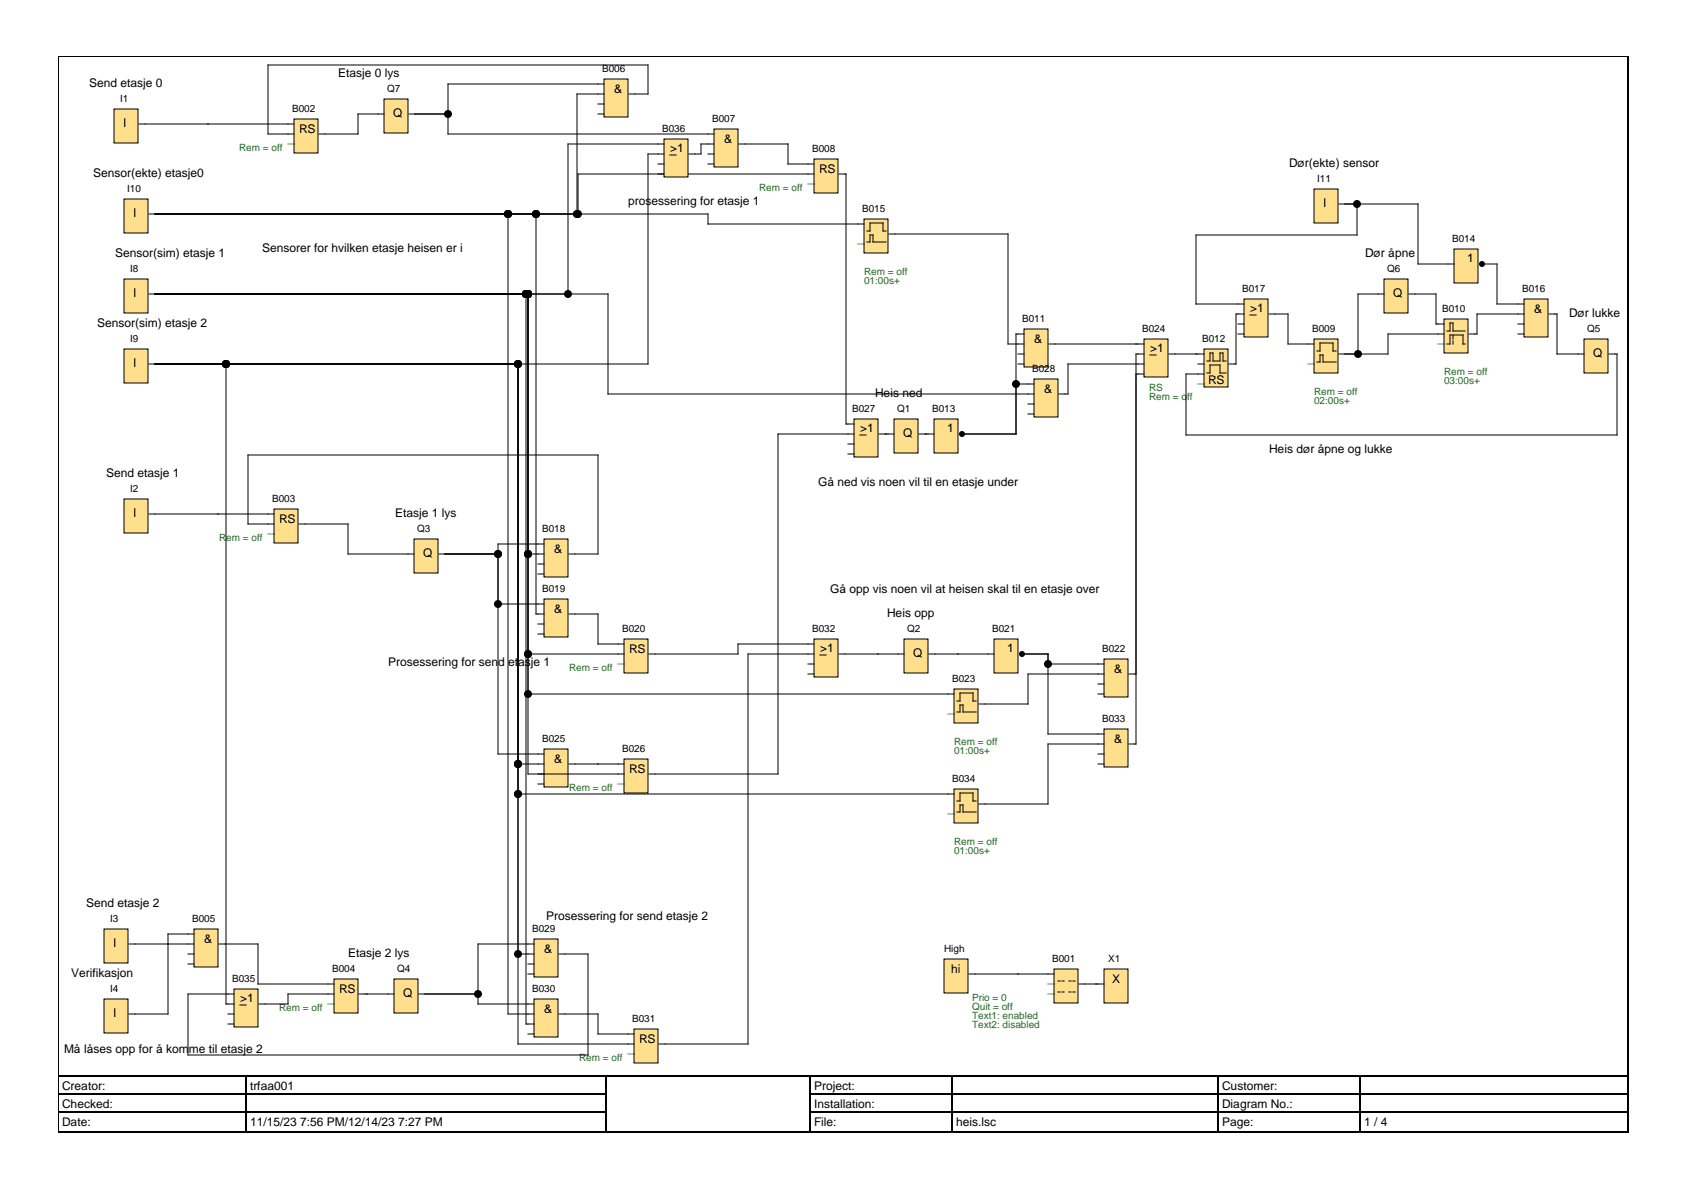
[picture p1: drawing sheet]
<svg xmlns="http://www.w3.org/2000/svg" width="297mm" height="210mm" viewBox="0 0 297 210" stroke-linecap="round" stroke-linejoin="round" font-family="sans-serif">
<g fill="#000">
<path d="M10.2 196h96.9v.3h-96.9zM10.2 192.8h96.9v.3h-96.9zM10.2 189.6h277.1v.4h-277.1zM43.2 189.6h.4v10.2h-.4zM106.7 189.6h.4v10.2h-.4zM142.7 189.6h.4v10.2h-.4zM142.7 196h144.6v.3h-144.6zM142.7 192.8h144.6v.3h-144.6zM167.7 189.6h.4v10.2h-.4zM214.7 189.6h.3v10.2h-.3zM239.7 189.6h.4v10.2h-.4z"/>
<path d="M10.2 9.9v.2h277v-.2h-.2v189.8h.2v-.2h-277v.2h.2v-189.8zM10.2 9.8v190h277.1v-190z"/>
</g>
<path d="M21.9 49.2h4.2v6h-4.2z" fill="#ffde8c"/>
<g fill="#000">
<path d="M26.2 51.8h1.2v.1h-1.2z"/>
<path d="M21.9 49.2h4.2h-.1l.1 6v-.1l-4.2 .1zM21.8 49.1v6.2h4.4v-6.2z"/>
</g>
<path d="M166.5 169.2h4.2v6h-4.2z" fill="#ffde8c"/>
<g fill="#000">
<path d="M170.8 171.7h1.3v.2h-1.3z"/>
<path d="M166.5 169.2h4.2v6h-4.2zM166.4 169.1v6.1h4.4v-6.1z"/>
</g>
<path d="M185.9 170.9h4.2v6h-4.2z" fill="#ffde8c"/>
<path d="M184.8 171.7h1.2v.2h-1.2zM186.5 172.9h.6v.2h-.6zM186.5 174.9h.6v.2h-.6zM187.2 172.9h.6v.2h-.6zM187.2 174.9h.6v.2h-.6zM188.5 172.9h.5v.2h-.5zM188.5 174.9h.5v.2h-.5zM189.2 172.9h.5v.2h-.5zM189.2 174.9h.5v.2h-.5z" fill="#000"/>
<g fill="#393">
<path d="M184.8 173.5h1.2v.2h-1.2z"/>
<path d="M184.8 175.2h1.2v.2h-1.2z"/>
</g>
<g fill="#000">
<path d="M171.9 171.7h7.8v.2h-7.8zM179.5 171.7h.2v.2h-.2zM179.5 171.7h5.4v.2h-5.4zM190.2 173.5h1.3v.2h-1.3z"/>
<path d="M185.9 170.9h4.2v6h-4.2zM185.8 170.8v6.2h4.4v-6.2z"/>
</g>
<path d="M194.7 170.9h4.3v6h-4.3z" fill="#ffde8c"/>
<g fill="#000">
<path d="M191.3 173.5h2.1v.2h-2.1zM193.2 173.5h.2v.2h-.2zM193.2 173.5h.6v.2h-.6zM193.6 173.5h1.2v.2h-1.2z"/>
<path d="M194.7 170.9h4.3v6h-4.3zM194.6 170.8v6.2h4.5v-6.2z"/>
</g>
<path d="M20.1 19.2h4.2v6h-4.2z" fill="#ffde8c"/>
<g fill="#000">
<path d="M24.4 21.8h1.3v.2h-1.3z"/>
<path d="M20.1 19.2h4.2v6h-4.2zM20 19.1v6.2h4.4v-6.2z"/>
</g>
<path d="M21.9 88h4.2v6h-4.2z" fill="#ffde8c"/>
<g fill="#000">
<path d="M26.2 90.6h1.2v.2h-1.2z"/>
<path d="M21.9 88h4.2h-.1l.1 6h-4.2zM21.8 87.9v6.2h4.4v-6.2z"/>
</g>
<path d="M18.3 163.9h4.3v6h-4.3z" fill="#ffde8c"/>
<g fill="#000">
<path d="M22.7 166.4h1.2v.2h-1.2z"/>
<path d="M18.3 163.9h4.3v6v-.1l-4.3 .1h.1zM18.3 163.8v6.2h4.4v-6.2z"/>
</g>
<path d="M18.3 176.2h4.3v6h-4.3z" fill="#ffde8c"/>
<g fill="#000">
<path d="M22.7 178.8h1.2v.1h-1.2z"/>
<path d="M18.3 176.2h4.3v6h-4.3h.1zM18.3 176.1v6.2h4.4v-6.2z"/>
</g>
<path d="M21.9 35.1h4.2v6h-4.2z" fill="#ffde8c"/>
<g fill="#000">
<path d="M26.2 37.7h1.2v.1h-1.2z"/>
<path d="M21.9 35.1h4.2h-.1l.1 6h-4.2zM21.8 35v6.2h4.4v-6.2z"/>
</g>
<path d="M21.9 61.6h4.2v6h-4.2z" fill="#ffde8c"/>
<g fill="#000">
<path d="M26.2 64.1h1.2v.2h-1.2z"/>
<path d="M21.9 61.6h4.2h-.1l.1 6h-4.2zM21.8 61.5v6.1h4.4v-6.1z"/>
</g>
<path d="M157.7 73.9h4.2v6h-4.2z" fill="#ffde8c"/>
<g fill="#000">
<path d="M156.5 76.5h1.3v.1h-1.3zM162 76.5h1.2v.1h-1.2z"/>
<path d="M157.7 73.9h4.2v6h-4.2zM157.6 73.8v6.2h4.4v-6.2z"/>
</g>
<path d="M159.5 112.7h4.2v6h-4.2z" fill="#ffde8c"/>
<g fill="#000">
<path d="M158.3 115.3h1.2v.1h-1.2zM163.8 115.3h1.2v.1h-1.2z"/>
<path d="M159.5 112.7h4.2v6h-4.2zM159.4 112.6v6.2h4.4v-6.2z"/>
</g>
<path d="M67.7 17.5h4.3v6h-4.3z" fill="#ffde8c"/>
<g fill="#000">
<path d="M66.6 20h1.2v.2h-1.2zM72.1 20h1.2v.2h-1.2z"/>
<path d="M67.7 17.5h4.3v6h-4.3h.1zM67.6 17.4v6.1h4.5v-6.1z"/>
</g>
<path d="M73 95.1h4.3v6h-4.3z" fill="#ffde8c"/>
<g fill="#000">
<path d="M71.9 97.6h1.2v.2h-1.2zM77.3 97.6h1.3v.2h-1.3z"/>
<path d="M73 95.1h4.3v6v-.1l-4.3 .1zM72.9 95v6.2h4.4v-6.2z"/>
</g>
<path d="M51.9 21h4.2v6h-4.2z" fill="#ffde8c"/>
<path d="M50.7 21.8h1.2v.2h-1.2zM50.7 23.5h1.2v.2h-1.2z" fill="#000"/>
<path d="M50.7 25.3h1.2v.2h-1.2z" fill="#393"/>
<g fill="#000">
<path d="M25.5 21.8h11.3v.2h-11.3zM36.6 21.8h.2v.2h-.2zM36.6 21.8h14.3v.2h-14.3zM56.2 23.5h1.2v.2h-1.2z"/>
<path d="M51.9 21v.1l4.2-.1h-.1l.1 6h-4.2zM51.8 20.9v6.2h4.4v-6.2z"/>
</g>
<path d="M244.1 49.2h4.3v6h-4.3z" fill="#ffde8c"/>
<g fill="#000">
<path d="M243 51.8h1.2v.1h-1.2zM248.4 51.8h1.3v.1h-1.3z"/>
<path d="M244.1 49.2h4.3v6v-.1l-4.3 .1zM244 49.1v6.2h4.4v-6.2z"/>
</g>
<path d="M69.5 172.7h4.2v6h-4.2z" fill="#ffde8c"/>
<g fill="#000">
<path d="M68.4 175.2h1.2v.2h-1.2zM73.8 175.2h1.3v.2h-1.3z"/>
<path d="M69.5 172.7v.1l4.2-.1h-.1l.1 6h-4.2zM69.4 172.6v6.2h4.4v-6.2z"/>
</g>
<path d="M231.8 33.3h4.2v6h-4.2z" fill="#ffde8c"/>
<g fill="#000">
<path d="M236.1 35.9h1.2v.2h-1.2z"/>
<path d="M231.8 33.3h4.2h-.1l.1 6h-4.2zM231.7 33.2v6.2h4.4v-6.2z"/>
</g>
<path d="M48.3 89.8h4.3v6h-4.3z" fill="#ffde8c"/>
<path d="M47.2 90.6h1.2v.2h-1.2zM47.2 92.3h1.2v.2h-1.2z" fill="#000"/>
<path d="M47.2 94.1h1.2v.2h-1.2z" fill="#393"/>
<g fill="#000">
<path d="M52.7 92.3h1.2v.2h-1.2z"/>
<path d="M48.3 89.8h4.3v6h-4.3h.1zM48.2 89.7v6.2h4.5v-6.2z"/>
</g>
<path d="M58.9 172.7h4.2v6h-4.2z" fill="#ffde8c"/>
<path d="M57.8 173.5h1.2v.2h-1.2zM57.8 175.2h1.2v.2h-1.2z" fill="#000"/>
<path d="M57.8 177h1.2v.2h-1.2z" fill="#393"/>
<g fill="#000">
<path d="M57.2 23.5h6v.2h-6zM63.1 20h3.7v.2h-3.7zM63.1 20h.1v3.7h-.1zM27.3 90.6h11.2v.2h-11.2zM38.4 90.6h.1v.2h-.1zM38.4 90.6h9v.2h-9zM53.7 92.3h7.8v.2h-7.8zM61.3 92.3h.2v5.5h-.2zM61.3 97.6h10.8v.2h-10.8zM63.2 175.2h1.3v.2h-1.3zM64.3 175.2h.5v.2h-.5zM64.6 175.2h.2v.2h-.2z"/>
<path d="M64.6 175.2h3.9v.2h-3.9z"/>
<path d="M58.9 172.7v.1l4.2-.1v6h-4.2h.1zM58.8 172.6v6.2h4.4v-6.2z"/>
</g>
<path d="M34.2 163.9h4.3v6.7h-4.3z" fill="#ffde8c"/>
<g fill="#000">
<path d="M23.7 166.4h6v.2h-6zM23.7 178.8h6v.1h-6zM29.5 164.7h3.7v.1h-3.7zM29.5 166.4h3.7v.2h-3.7zM29.5 164.7h.2v1.9h-.2zM29.5 166.4h.2v12.5h-.2zM33.1 164.7h1.2v.1h-1.2zM33.1 166.4h1.2v.2h-1.2zM33.1 168.2h1.2v.2h-1.2zM33.1 170h1.2v.1h-1.2zM38.5 166.4h1.3v.2h-1.3zM39.6 166.4h6v.2h-6z"/>
<path d="M45.4 166.4h.2v7.3h-.2zM45.4 173.5h12.5v.2h-12.5z"/>
<path d="M34.2 163.9h4.3h-.1l.1 6.7h-4.3h.1zM34.1 163.8v6.9h4.4v-6.9z"/>
</g>
<path d="M106.5 13.9h4.3v6.7h-4.3z" fill="#ffde8c"/>
<g fill="#000">
<path d="M47.2 11.4h.2v12.3h-.2zM78.9 14.7h26.7v.2h-26.7zM101.7 16.5h3.9v.2h-3.9zM105.4 14.7h1.2v.2h-1.2zM105.4 16.5h1.2v.2h-1.2zM105.4 18.3h1.2v.1h-1.2zM110.9 16.5h1.2v.2h-1.2zM111.9 16.5h2.5v.2h-2.5zM47.2 11.4h67.2v.2h-67.2zM114.2 11.4h.2v5.3h-.2zM27.3 37.7h74.6v.1h-74.6zM47.2 23.5h3.7v.2h-3.7z"/>
<path d="M73.1 20h6v.2h-6zM78.9 14.7h.2v5.5h-.2zM101.7 16.5h.2v21.3h-.2zM105.4 20h1.2v.2h-1.2z"/>
<path d="M106.5 13.9h4.3v6.7h-4.3zM106.5 13.8v6.9h4.4v-6.9z"/>
</g>
<path d="M125.9 22.8h4.3v6.7h-4.3z" fill="#ffde8c"/>
<g fill="#000">
<path d="M73.1 20h6v.2h-6zM78.9 20h.2v3.7h-.2zM78.9 23.5h46.1v.2h-46.1zM100.1 25.3h16.1v.2h-16.1zM124.8 23.5h1.2v.2h-1.2zM124.8 25.3h1.2v.2h-1.2zM124.8 27.1h1.2v.2h-1.2zM124.8 28.8h1.2v.2h-1.2zM130.3 25.3h1.2v.2h-1.2zM27.3 51.8h73v.1h-73zM100.1 25.3h.2v26.6h-.2z"/>
<path d="M125.9 22.8h4.3v6.7h-4.3h.1zM125.9 22.7v6.8h4.4v-6.8z"/>
</g>
<path d="M143.6 28h4.2v6h-4.2z" fill="#ffde8c"/>
<path d="M142.4 28.8h1.3v.2h-1.3zM142.4 30.6h1.3v.2h-1.3z" fill="#000"/>
<path d="M142.4 32.4h1.3v.1h-1.3z" fill="#393"/>
<g fill="#000">
<path d="M27.3 37.7h74.7v.1h-74.7zM101.9 30.6h40.7v.2h-40.7zM101.9 30.6h.1v7.2h-.1zM131.3 25.3h7.8v.2h-7.8zM138.9 25.3h.2v3.7h-.2zM138.9 28.8h3.7v.2h-3.7zM147.9 30.6h1.2v.2h-1.2z"/>
<path d="M143.6 28h4.2v6h-4.2zM143.5 28v6.1h4.4v-6.1z"/>
</g>
<path d="M279.4 59.8h4.2v6h-4.2z" fill="#ffde8c"/>
<g fill="#000">
<path d="M114.2 27.1h2v.2h-2zM27.3 64.1h87.1v.2h-87.1zM114.2 27.1h.2v37.2h-.2zM278.3 62.4h1.2v.1h-1.2zM283.7 62.4h1.3v.1h-1.3z"/>
<path d="M279.4 59.8h4.2h-.1l.1 6h-4.2h.1zM279.3 59.7v6.2h4.4v-6.2z"/>
</g>
<path d="M212.4 61.6h4.2v6.7h-4.2z" fill="#ffde8c"/>
<g fill="#000">
<path d="M211.2 62.4h1.3v.1h-1.3zM211.2 64.1h1.3v.2h-1.3zM211.2 65.9h1.3v.2h-1.3zM212.8 63.6h.7v.2h-.7zM212.8 65.7h.7v.2h-.7zM213.3 62.2h.7v.2h-.7zM213.3 64.3h2v.2h-2zM213.3 62.2h.2v1.6h-.2zM213.3 64.3h.2v1.6h-.2zM213.9 62.2h.1v1.6h-.1zM213.9 63.6h1.4v.2h-1.4zM215.1 64.3h.2v1.6h-.2z"/>
<path d="M215.1 62.2h.7v.2h-.7zM215.1 65.7h1.2v.2h-1.2zM215.1 62.2h.2v1.6h-.2zM215.6 62.2h.2v1.6h-.2zM215.6 63.6h.7v.2h-.7z"/>
</g>
<path d="M211.2 67.6h1.3v.2h-1.3z" fill="#393"/>
<g fill="#000">
<path d="M209.1 65.9h2.3v.2h-2.3zM209.1 65.9h.2v10.9h-.2zM216.7 64.1h1.2v.2h-1.2zM284.8 62.4h.5v.1h-.5zM285.1 62.4h.2v14.4h-.2zM209.1 76.6h76.2v.2h-76.2z"/>
<path d="M212.4 61.6h4.2v6.7v-.1l-4.2 .1zM212.3 61.5v6.9h4.4v-6.9z"/>
</g>
<path d="M180.6 58h4.3v6.7h-4.3z" fill="#ffde8c"/>
<g fill="#000">
<path d="M179.5 58.8h1.2v.2h-1.2zM179.5 60.6h1.2v.2h-1.2zM179.5 62.4h1.2v.1h-1.2zM179.5 64.1h1.2v.2h-1.2zM184.9 60.6h1.3v.2h-1.3z"/>
<path d="M180.6 58h4.3v6.7h-4.3zM180.5 57.9v6.9h4.4v-6.9z"/>
</g>
<path d="M164.7 73.9h4.3v6h-4.3z" fill="#ffde8c"/>
<g fill="#000">
<path d="M179.1 58.8h.6v.2h-.6zM163.1 76.5h.3v.1h-.3zM163.2 76.5h.2v.1h-.2zM163.2 76.5h.6v.1h-.6zM163.6 76.5h1.2v.1h-1.2zM170.1 76.5h9.2v.1h-9.2zM179.1 58.8h.2v17.8h-.2z"/>
<path d="M164.7 73.9h4.3h-.1l.1 6h-4.3zM164.7 73.8v6.2h4.4v-6.2z"/>
<circle cx="169.7" cy="76.6" r=".53"/>
</g>
<path d="M152.4 38.6h4.2v6h-4.2z" fill="#ffde8c"/>
<path d="M151.3 39.4h1.2v.2h-1.2zM153.4 39.2h2.4v.2h-2.4zM155.7 39.2h.1v1.6h-.1zM152.8 40.7h.7v.1h-.7zM152.8 42.6h.7v.2h-.7zM153.4 41.4h.7v.1h-.7zM153.4 39.2h.1v1.6h-.1zM153.4 41.4h.1v1.4h-.1zM153.9 41.4h.2v1.4h-.2zM153.9 42.6h2.5v.2h-2.5zM155.7 40.7h.7v.1h-.7z" fill="#000"/>
<path d="M151.3 43h1.2v.1h-1.2z" fill="#393"/>
<g fill="#000">
<path d="M27.3 37.7h97.7v.1h-97.7zM124.8 37.7h.2v1.9h-.2zM124.8 39.4h26.6v.2h-26.6zM156.7 41.2h1.3v.2h-1.3zM157.8 41.2h20.1v.2h-20.1zM177.7 41.2h.2v19.6h-.2zM177.7 60.6h2v.2h-2z"/>
<path d="M152.4 38.6v.1l4.2-.1v6h-4.2zM152.3 38.5v6.2h4.4v-6.2z"/>
</g>
<path d="M256.5 43.9h4.2v6h-4.2z" fill="#ffde8c"/>
<g fill="#000">
<path d="M255.3 46.5h1.3v.2h-1.3z"/>
<path d="M256.5 43.9h4.2v6h-4.2zM256.4 43.8v6.2h4.4v-6.2z"/>
<circle cx="261.4" cy="46.6" r=".53"/>
</g>
<path d="M268.8 52.7h4.2v6.7h-4.2z" fill="#ffde8c"/>
<g fill="#000">
<path d="M237.2 35.9h13v.2h-13zM250 35.9h.2v10.8h-.2zM250 46.5h5.5v.2h-5.5zM261.8 46.5h2.3v.2h-2.3zM264 46.5h.1v7.2h-.1zM264 53.5h3.8v.2h-3.8zM267.7 53.5h1.2v.2h-1.2zM267.7 55.3h1.2v.2h-1.2zM267.7 57.1h1.2v.1h-1.2zM267.7 58.8h1.2v.2h-1.2zM273.1 55.3h1.3v.2h-1.3z"/>
<path d="M268.8 52.7h4.2v6.7h-4.2zM268.7 52.7v6.8h4.4v-6.8z"/>
</g>
<path d="M254.7 56.3h4.2v6h-4.2z" fill="#ffde8c"/>
<g fill="#000">
<path d="M253.6 57.1h1.2v.1h-1.2zM253.6 58.8h1.2v.2h-1.2zM255.1 58.3h.8v.2h-.8zM255.7 56.9h.7v.2h-.7zM255.7 59h2.4v.2h-2.4zM255.7 56.9h.2v1.6h-.2zM256.2 56.9h.2v1.6h-.2zM256.2 58.3h2.3v.2h-2.3zM256.2 59h.2v.9h-.2zM258 59h.1v1.8h-.1zM255.1 60.6h.8v.2h-.8zM255.7 59h.2v1.8h-.2z"/>
<path d="M256.2 60.1h.2v.7h-.2zM258 60.6h.5v.2h-.5z"/>
</g>
<path d="M253.6 60.6h1.2v.2h-1.2z" fill="#393"/>
<g fill="#000">
<path d="M249.5 51.8h3.9v.1h-3.9zM253.2 51.8h.2v5.4h-.2zM253.2 57.1h.5v.1h-.5zM259 58.8h1.3v.2h-1.3zM260.1 58.8h.5v.2h-.5zM260.4 55.3h7.4v.2h-7.4zM260.4 55.3h.2v3.7h-.2zM274.2 55.3h.5v.2h-.5zM274.5 55.3h.2v7.2h-.2zM274.5 62.4h3.9v.1h-3.9z"/>
<path d="M254.7 56.3h4.2v6h-4.2h.1zM254.6 56.2v6.2h4.4v-6.2z"/>
</g>
<path d="M219.4 52.7h4.3v6.7h-4.3z" fill="#ffde8c"/>
<g fill="#000">
<path d="M237.2 35.9h2.2v.2h-2.2zM239.3 35.9h.1v5.6h-.1zM210.9 41.4h.1v12.3h-.1zM210.9 53.5h7.6v.2h-7.6zM217.9 55.3h.6v.2h-.6zM218.3 53.5h1.2v.2h-1.2zM218.3 55.3h1.2v.2h-1.2zM218.3 57.1h1.2v.1h-1.2zM218.3 58.8h1.2v.2h-1.2zM220.4 55.5h1.2v.2h-1.2zM223.7 55.3h1.3v.2h-1.3zM210.9 41.4h28.5v.1h-28.5z"/>
<path d="M217.8 64.1h.3v.2h-.3zM217.9 55.3h.2v9h-.2z"/>
<path d="M219.4 52.7h4.3v6.7h-4.3zM219.3 52.7v6.8h4.4v-6.8z"/>
</g>
<path d="M96 95.1h4.2v6.7h-4.2z" fill="#ffde8c"/>
<g fill="#000">
<path d="M27.3 51.8h65.9v.1h-65.9zM93 51.8h.2v46h-.2zM43.7 80.2h.1v12.3h-.1zM43.7 92.3h3.7v.2h-3.7zM78.4 97.6h9.5v.2h-9.5zM87.8 95.9h7.2v.1h-7.2zM87.8 95.9h.1v1.9h-.1zM93 97.6h2v.2h-2zM94.8 95.9h1.2v.1h-1.2zM94.8 97.6h1.2v.2h-1.2zM94.8 99.4h1.2v.2h-1.2zM100.3 97.6h1.2v.2h-1.2z"/>
<path d="M101.3 97.6h4.3v.2h-4.3zM43.7 80.2h61.9v.1h-61.9zM105.4 80.2h.2v17.6h-.2zM94.8 101.2h1.2v.1h-1.2z"/>
<path d="M96 95.1h4.2h-.1l.1 6.7h-4.2zM95.9 95v6.9h4.4v-6.9z"/>
</g>
<path d="M96 105.7h4.2v6.7h-4.2z" fill="#ffde8c"/>
<g fill="#000">
<path d="M27.3 37.7h67.3v.1h-67.3zM94.5 37.7h.1v70.7h-.1zM78.4 97.6h9.5v.2h-9.5zM87.8 97.6h.1v9h-.1zM87.8 106.5h7.2v.1h-7.2zM94.5 108.2h.5v.2h-.5zM94.8 106.5h1.2v.1h-1.2zM94.8 108.2h1.2v.2h-1.2zM94.8 110h1.2v.2h-1.2zM94.8 111.7h1.2v.2h-1.2zM100.3 108.2h1.2v.2h-1.2z"/>
<path d="M96 105.7h4.2h-.1l.1 6.7v-.1l-4.2 .1zM95.9 105.6v6.8h4.4v-6.8z"/>
</g>
<path d="M110.1 112.7h4.2v6h-4.2z" fill="#ffde8c"/>
<path d="M108.9 113.5h1.3v.2h-1.3zM108.9 115.3h1.3v.1h-1.3z" fill="#000"/>
<path d="M108.9 117h1.3v.2h-1.3z" fill="#393"/>
<g fill="#000">
<path d="M101.3 108.2h4.3v.2h-4.3zM105.4 108.2h.2v5.5h-.2zM105.4 113.5h3.7v.2h-3.7zM114.4 115.3h1.2v.1h-1.2z"/>
<path d="M110.1 112.7h4.2v6h-4.2zM110 112.6v6.2h4.4v-6.2z"/>
</g>
<path d="M175.3 112.7h4.3v6h-4.3z" fill="#ffde8c"/>
<g fill="#000">
<path d="M164.8 115.3h4.3v.1h-4.3zM168.9 115.3h.2v.1h-.2zM168.9 115.3h5.5v.1h-5.5zM174.2 115.3h1.2v.1h-1.2z"/>
<path d="M175.3 112.7h4.3v6h-4.3zM175.2 112.6v6.2h4.5v-6.2z"/>
<circle cx="180.3" cy="115.4" r=".53"/>
</g>
<path d="M194.7 116.2h4.3v6.7h-4.3z" fill="#ffde8c"/>
<g fill="#000">
<path d="M180.7 115.3h4.2v.1h-4.2zM184.8 115.3h.1v1.9h-.1zM184.8 117h9v.2h-9zM193.6 117h1.2v.2h-1.2zM193.6 118.8h1.2v.2h-1.2zM199.1 118.8h1.2v.2h-1.2zM193.6 120.6h1.2v.1h-1.2zM193.6 122.3h1.2v.2h-1.2z"/>
<path d="M194.7 116.2v.1l4.3-.1v6.7h-4.3zM194.6 116.2v6.8h4.5v-6.8z"/>
</g>
<path d="M168.3 121.5h4.2v6h-4.2z" fill="#ffde8c"/>
<path d="M167.1 122.3h1.3v.2h-1.3zM168.7 123.6h.7v.1h-.7zM168.7 125.5h.7v.2h-.7zM169.2 122.1h2.5v.2h-2.5zM169.2 124.3h.8v.1h-.8zM169.2 122.1h.2v1.6h-.2zM169.2 124.3h.2v1.4h-.2zM169.8 124.3h.2v1.4h-.2zM169.8 125.5h2.4v.2h-2.4zM171.5 122.1h.2v1.6h-.2zM171.5 123.6h.7v.1h-.7z" fill="#000"/>
<path d="M167.1 125.9h1.3v.1h-1.3z" fill="#393"/>
<g fill="#000">
<path d="M27.3 51.8h65.9v.1h-65.9zM93 51.8h.2v70.7h-.2zM181.2 118.8h12.6v.2h-12.6zM93 122.3h74.3v.2h-74.3zM172.6 124.1h1.2v.2h-1.2zM173.7 124.1h7.7v.2h-7.7zM181.2 118.8h.2v5.5h-.2z"/>
<path d="M168.3 121.5h4.2v6h-4.2zM168.2 121.4v6.2h4.4v-6.2z"/>
</g>
<path d="M201.8 59.8h4.2v6.7h-4.2z" fill="#ffde8c"/>
<g fill="#000">
<path d="M186 60.6h14.5v.2h-14.5zM200.3 60.6h.2v.2h-.2zM200.3 60.6h.5v.2h-.5zM200.3 62.4h.5v.1h-.5zM200.6 60.6h1.3v.2h-1.3zM200.6 62.4h1.3v.1h-1.3zM200.6 64.1h1.3v.2h-1.3zM200.6 65.9h1.3v.2h-1.3zM202.8 62.5h1.2v.2h-1.2zM206.1 62.4h1.2v.1h-1.2zM207.2 62.4h3.8v.1h-3.8zM210.9 62.4h.1v.1h-.1z"/>
<path d="M210.9 62.4h.5v.1h-.5zM200.1 118.8h.4v.2h-.4zM200.3 62.4h.2v56.6h-.2z"/>
<path d="M201.8 59.8h4.2v6.7v-.1l-4.2 .1zM201.7 59.7v6.9h4.4v-6.9z"/>
</g>
<path d="M96 132.1h4.2v6.7h-4.2z" fill="#ffde8c"/>
<g fill="#000">
<path d="M27.3 51.8h65.9v.1h-65.9zM93 51.8h.2v63.6h-.2zM27.3 64.1h64.2v.2h-64.2zM91.3 64.1h.2v70.7h-.2zM78.4 97.6h9.5v.2h-9.5zM87.8 97.6h.1v35.5h-.1zM93 115.3h16.1v.1h-16.1zM87.8 132.9h7.2v.2h-7.2zM91.3 134.7h3.7v.1h-3.7zM94.8 132.9h1.2v.2h-1.2zM94.8 134.7h1.2v.1h-1.2zM94.8 136.4h1.2v.2h-1.2z"/>
<path d="M94.8 138.2h1.2v.2h-1.2zM100.3 134.7h1.2v.1h-1.2z"/>
<path d="M96 132.1h4.2h-.1l.1 6.7h-4.2zM95.9 132v6.9h4.4v-6.9z"/>
</g>
<path d="M110.1 133.9h4.2v6h-4.2z" fill="#ffde8c"/>
<path d="M108.9 134.7h1.3v.1h-1.3zM108.9 136.4h1.3v.2h-1.3z" fill="#000"/>
<path d="M108.9 138.2h1.3v.2h-1.3z" fill="#393"/>
<g fill="#000">
<path d="M101.3 134.7h4.3v.1h-4.3zM105.4 134.7h.2v.1h-.2zM105.4 134.7h3.7v.1h-3.7zM114.4 136.4h1.2v.2h-1.2z"/>
<path d="M110.1 133.9v.1l4.2-.1v6h-4.2zM110 133.8v6.2h4.4v-6.2z"/>
</g>
<path d="M150.6 73.9h4.3v6.7h-4.3z" fill="#ffde8c"/>
<g fill="#000">
<path d="M149 30.6h.3v.2h-.3zM149.1 30.6h.2v44.3h-.2zM137.1 76.5h12.6v.1h-12.6zM149.1 74.7h.6v.2h-.6zM149.5 74.7h1.2v.2h-1.2zM149.5 76.5h1.2v.1h-1.2zM149.5 78.2h1.2v.2h-1.2zM151.6 76.6h1.2v.2h-1.2zM155 76.5h1.2v.1h-1.2zM156 76.5h.4v.1h-.4zM156.2 76.5h.2v.1h-.2zM156.2 76.5h.5v.1h-.5z"/>
<path d="M149.5 80h1.2v.2h-1.2zM115.4 136.4h21.9v.2h-21.9zM137.1 76.5h.2v60.1h-.2z"/>
<path d="M150.6 73.9h4.3v6.7h-4.3zM150.5 73.8v6.9h4.5v-6.9z"/>
</g>
<path d="M182.4 66.9h4.2v6.7h-4.2z" fill="#ffde8c"/>
<g fill="#000">
<path d="M27.3 51.8h80v.1h-80zM107.2 51.8h.1v17.8h-.1zM107.2 69.4h74.2v.2h-74.2zM170.1 76.5h9.2v.1h-9.2zM179.1 67.6h2.3v.2h-2.3zM179.1 67.6h.2v9h-.2zM181.2 67.6h1.3v.2h-1.3zM181.2 69.4h1.3v.2h-1.3zM181.2 71.2h1.3v.1h-1.3zM181.2 72.9h1.3v.2h-1.3zM186.7 69.4h1.2v.2h-1.2zM187.8 69.4h.7v.2h-.7z"/>
<path d="M188.3 64.1h12.5v.2h-12.5zM188.3 64.1h.2v5.5h-.2z"/>
<path d="M182.4 66.9h4.2h-.1l.1 6.7h-4.2zM182.3 66.8v6.8h4.4v-6.8z"/>
</g>
<path d="M94.2 165.6h4.2v6.7h-4.2z" fill="#ffde8c"/>
<g fill="#000">
<path d="M27.3 64.1h64.2v.2h-64.2zM91.3 64.1h.2v104.3h-.2zM74.9 175.2h9.5v.2h-9.5zM84.2 166.4h9v.2h-9zM84.2 166.4h.2v9h-.2zM91.3 168.2h1.9v.2h-1.9zM93 166.4h1.3v.2h-1.3zM93 168.2h1.3v.2h-1.3zM93 170h1.3v.1h-1.3zM93 171.7h1.3v.2h-1.3zM98.5 168.2h1.2v.2h-1.2z"/>
<path d="M94.2 165.6h4.2h-.1l.1 6.7h-4.2zM94.1 165.5v6.9h4.4v-6.9z"/>
</g>
<path d="M94.2 176.2h4.2v6.7h-4.2z" fill="#ffde8c"/>
<g fill="#000">
<path d="M27.3 37.7h62.4v.1h-62.4zM89.5 37.7h.2v141.2h-.2zM74.9 175.2h9.5v.2h-9.5zM84.2 175.2h.2v2h-.2zM84.2 177h9v.2h-9zM89.5 178.8h3.7v.1h-3.7zM93 177h1.3v.2h-1.3zM93 178.8h1.3v.1h-1.3zM98.5 178.8h1.2v.1h-1.2zM93 180.5h1.3v.2h-1.3zM93 182.3h1.3v.2h-1.3z"/>
<path d="M94.2 176.2h4.2h-.1l.1 6.7h-4.2zM94.1 176.1v6.9h4.4v-6.9z"/>
</g>
<path d="M111.8 181.5h4.3v6h-4.3z" fill="#ffde8c"/>
<path d="M110.7 182.3h1.2v.2h-1.2zM110.7 184.1h1.2v.1h-1.2z" fill="#000"/>
<path d="M110.7 185.8h1.2v.2h-1.2z" fill="#393"/>
<g fill="#000">
<path d="M27.3 51.8h65.9v.1h-65.9zM93 51.8h.2v84.8h-.2zM27.3 64.1h64.2v.2h-64.2zM91.3 64.1h.2v120.1h-.2zM93 136.4h16.1v.2h-16.1zM99.6 178.8h6v.1h-6zM105.4 178.8h.2v3.7h-.2zM91.3 184.1h19.6v.1h-19.6zM105.4 182.3h5.5v.2h-5.5zM116.2 184.1h1.2v.1h-1.2z"/>
<path d="M111.8 181.5h4.3h-.1l.1 6h-4.3zM111.7 181.4v6.2h4.5v-6.2z"/>
</g>
<path d="M143.6 112.7h4.2v6.7h-4.2z" fill="#ffde8c"/>
<g fill="#000">
<path d="M115.4 115.3h14.9v.1h-14.9zM130.1 113.5h12.5v.2h-12.5zM130.1 113.5h.2v1.9h-.2zM131.9 115.3h10.7v.1h-10.7zM142.4 113.5h1.3v.2h-1.3zM142.4 115.3h1.3v.1h-1.3zM142.4 117h1.3v.2h-1.3zM142.4 118.8h1.3v.2h-1.3zM144.6 115.4h1.2v.2h-1.2zM147.9 115.3h1.2v.1h-1.2zM149 115.3h6v.1h-6zM154.8 115.3h.2v.1h-.2z"/>
<path d="M154.8 115.3h3.7v.1h-3.7zM117.2 184.1h14.8v.1h-14.8zM131.9 115.3h.1v68.9h-.1z"/>
<path d="M143.6 112.7h4.2v6.7h-4.2zM143.5 112.6v6.9h4.4v-6.9z"/>
</g>
<path d="M194.7 128.6h4.3v6.7h-4.3z" fill="#ffde8c"/>
<g fill="#000">
<path d="M180.7 115.3h4.2v.1h-4.2zM184.8 115.3h.1v14.3h-.1zM184.8 129.4h9v.2h-9zM193.6 129.4h1.2v.2h-1.2zM193.6 131.1h1.2v.2h-1.2zM193.6 132.9h1.2v.2h-1.2zM193.6 134.7h1.2v.1h-1.2zM199.1 131.1h1.2v.2h-1.2z"/>
<path d="M194.7 128.6h4.3v6.7h-4.3zM194.6 128.5v6.9h4.5v-6.9z"/>
</g>
<path d="M168.3 139.2h4.2v6h-4.2z" fill="#ffde8c"/>
<path d="M169.2 139.8h2.5v.2h-2.5zM171.5 139.8h.2v1.6h-.2zM167.1 140h1.3v.1h-1.3zM168.7 141.2h.7v.2h-.7zM168.7 143.1h.7v.2h-.7zM169.2 141.9h.8v.2h-.8zM169.2 139.8h.2v1.6h-.2zM169.2 141.9h.2v1.4h-.2zM169.8 141.9h.2v1.4h-.2zM169.8 143.1h2.4v.2h-2.4zM171.5 141.2h.7v.2h-.7z" fill="#000"/>
<path d="M167.1 143.5h1.3v.2h-1.3z" fill="#393"/>
<g fill="#000">
<path d="M27.3 51.8h65.6v.1h-65.6zM92.7 51.8h.2v128.9h-.2zM27.3 64.1h64.2v.2h-64.2zM91.3 64.1h.2v76h-.2zM200.3 65.9h.5v.2h-.5zM184.8 131.1h9v.2h-9zM200.1 131.1h.4v.2h-.4zM200.3 65.9h.2v65.4h-.2zM91.3 140h76v.1h-76zM172.6 141.7h1.2v.2h-1.2zM173.7 141.7h11.2v.2h-11.2zM184.8 131.1h.1v10.8h-.1z"/>
<path d="M92.7 180.5h.5v.2h-.5z"/>
<path d="M168.3 139.2h4.2v6h-4.2zM168.2 139.1v6.2h4.4v-6.2z"/>
</g>
<path d="M41.3 174.4h4.2v6.8h-4.2z" fill="#ffde8c"/>
<g fill="#000">
<path d="M27.3 64.1h12.7v.2h-12.7zM39.8 64.1h.2v113.1h-.2zM33.1 175.2h7.2v.2h-7.2zM39.8 177h.5v.2h-.5zM40.1 175.2h1.3v.2h-1.3zM40.1 177h1.3v.2h-1.3zM40.1 178.8h1.3v.1h-1.3zM42.2 177.2h1.3v.2h-1.3zM45.6 177h1.2v.2h-1.2zM46.7 177h4.2v.2h-4.2zM50.7 175.2h7.2v.2h-7.2zM50.7 175.2h.2v2h-.2z"/>
<path d="M99.6 168.2h4.2v.2h-4.2zM103.6 168.2h.2v18h-.2zM33.1 175.2h.1v11h-.1zM40.1 180.5h1.3v.2h-1.3zM33.1 186h70.7v.2h-70.7z"/>
<path d="M41.3 174.4h4.2v6.8h-4.2zM41.2 174.4v6.8h4.4v-6.8z"/>
</g>
<path d="M231.8 59.8h4.2v6h-4.2z" fill="#ffde8c"/>
<path d="M230.6 60.6h1.3v.2h-1.3zM232.2 61.8h.7v.2h-.7zM232.2 63.8h.7v.1h-.7zM232.7 60.4h2.5v.2h-2.5zM232.7 62.5h.8v.2h-.8zM232.7 60.4h.2v1.6h-.2zM232.7 62.5h.2v1.4h-.2zM233.3 62.5h.2v1.4h-.2zM233.3 63.8h2.4v.1h-2.4zM235 60.4h.2v1.6h-.2zM235 61.8h.7v.2h-.7z" fill="#000"/>
<path d="M230.6 64.1h1.3v.2h-1.3z" fill="#393"/>
<g fill="#000">
<path d="M224.8 55.3h2.5v.2h-2.5zM227.1 55.3h.2v5.5h-.2zM239.4 51.8h3.8v.1h-3.8zM244.7 58.8h9v.2h-9zM227.1 60.6h3.7v.2h-3.7zM236.1 62.4h1.2v.1h-1.2zM237.2 62.4h2.4v.1h-2.4zM237.2 62.4h7.7v.1h-7.7zM239.4 51.8h.2v10.7h-.2zM244.7 58.8h.2v3.7h-.2z"/>
<path d="M231.8 59.8h4.2h-.1l.1 6h-4.2zM231.7 59.7v6.2h4.4v-6.2z"/>
</g>
<path d="M117.1 24.5h4.3v6.7h-4.3z" fill="#ffde8c"/>
<g fill="#000">
<path d="M116 25.3h1.2v.2h-1.2zM116 27.1h1.2v.2h-1.2zM116 28.8h1.2v.2h-1.2zM116 30.6h1.2v.2h-1.2zM118.1 27.3h1.2v.1h-1.2zM121.4 27.1h1.3v.2h-1.3zM122.5 27.1h1.2v.2h-1.2zM123.6 25.3h1.4v.2h-1.4zM123.6 25.3h.1v2h-.1z"/>
<path d="M117.1 24.5h4.3v6.7h-4.3h.1zM117 24.4v6.9h4.4v-6.9z"/>
<circle cx="79" cy="20.1" r=".71"/>
<circle cx="89.6" cy="37.7" r=".71"/>
<circle cx="94.5" cy="37.7" r=".71"/>
<circle cx="101.8" cy="37.7" r=".71"/>
<circle cx="102" cy="37.7" r=".71"/>
<circle cx="239.4" cy="36" r=".71"/>
<circle cx="92.8" cy="51.9" r=".71"/>
<circle cx="93.1" cy="51.9" r=".71"/>
<circle cx="100.2" cy="51.9" r=".71"/>
<circle cx="39.9" cy="64.2" r=".71"/>
<circle cx="91.4" cy="64.2" r=".71"/>
<circle cx="179.2" cy="67.7" r=".71"/>
<circle cx="239.5" cy="62.4" r=".71"/>
<circle cx="87.8" cy="97.7" r=".71"/>
<circle cx="93.1" cy="97.7" r=".71"/>
<circle cx="87.8" cy="106.5" r=".71"/>
<circle cx="93.1" cy="115.4" r=".71"/>
<circle cx="184.9" cy="117.1" r=".71"/>
<circle cx="91.4" cy="134.8" r=".71"/>
<circle cx="93.1" cy="122.4" r=".71"/>
<circle cx="91.4" cy="140.1" r=".71"/>
<circle cx="84.3" cy="175.3" r=".71"/>
<circle cx="91.4" cy="168.3" r=".71"/>
</g>
<g font-size="2.1">
<text x="15.7" y="15.3">Send etasje 0</text>
<text x="59.6" y="13.6">Etasje 0 lys</text>
<text x="108.3" y="16.4">&amp;</text>
<text x="21.7" y="22.4">I</text>
<text x="52.7" y="23.5">RS</text>
<text x="69.3" y="20.6">Q</text>
<text x="118.2" y="26.8">&gt;1</text>
<text x="127.7" y="25.2">&amp;</text>
<text x="227.4" y="29.5">Dør(ekte) sensor</text>
<text x="16.4" y="31.2">Sensor(ekte) etasje0</text>
<text x="144.5" y="30.5">RS</text>
<text x="23.5" y="38.3">I</text>
<text x="110.8" y="36.2">prosessering for etasje 1</text>
<text x="233.4" y="36.5">I</text>
<text x="20.3" y="45.3">Sensor(sim) etasje 1</text>
<text x="46.2" y="44.4">Sensorer for hvilken etasje heisen er i</text>
<text x="240.8" y="45.3">Dør åpne</text>
<text x="258.8" y="46.2">1</text>
<text x="23.5" y="52.4">I</text>
<text x="245.7" y="52.4">Q</text>
<text x="17.1" y="57.7">Sensor(sim) etasje 2</text>
<text x="220.5" y="55">&gt;1</text>
<text x="270.6" y="55.2">&amp;</text>
<text x="276.8" y="55.9">Dør lukke</text>
<text x="23.5" y="64.7">I</text>
<text x="182.4" y="60.5">&amp;</text>
<text x="202.8" y="62.1">&gt;1</text>
<text x="281" y="63">Q</text>
<text x="154.3" y="70">Heis ned</text>
<text x="184.1" y="69.3">&amp;</text>
<text x="213.1" y="67.7">RS</text>
<text x="151.7" y="76.2">&gt;1</text>
<text x="159.3" y="77.1">Q</text>
<text x="167" y="76.2">1</text>
<text x="223.8" y="79.9">Heis dør åpne og lukke</text>
<text x="18.7" y="84.1">Send etasje 1</text>
<text x="144.3" y="85.7">Gå ned vis noen vil til en etasje under</text>
<text x="23.5" y="91.2">I</text>
<text x="49.2" y="92.3">RS</text>
<text x="69.7" y="91.2">Etasje 1 lys</text>
<text x="74.6" y="98.2">Q</text>
<text x="97.7" y="97.5">&amp;</text>
<text x="146.4" y="104.6">Gå opp vis noen vil at heisen skal til en etasje over</text>
<text x="97.7" y="108.1">&amp;</text>
<text x="156.5" y="108.8">Heis opp</text>
<text x="68.4" y="117.5">Prosessering for send etasje 1</text>
<text x="110.9" y="115.2">RS</text>
<text x="144.6" y="115">&gt;1</text>
<text x="161" y="115.9">Q</text>
<text x="177.6" y="115">1</text>
<text x="196.5" y="118.7">&amp;</text>
<text x="196.5" y="131.1">&amp;</text>
<text x="97.7" y="134.6">&amp;</text>
<text x="110.9" y="136.3">RS</text>
<text x="15.2" y="160">Send etasje 2</text>
<text x="19.9" y="167">I</text>
<text x="36" y="166.3">&amp;</text>
<text x="96.3" y="162.3">Prosessering for send etasje 2</text>
<text x="12.5" y="172.3">Verifikasjon</text>
<text x="61.4" y="168.8">Etasje 2 lys</text>
<text x="96" y="168.1">&amp;</text>
<text x="167.7" y="171.6">hi</text>
<text x="196.1" y="173.4">X</text>
<text x="19.9" y="179.4">I</text>
<text x="42.3" y="176.7">&gt;1</text>
<text x="59.8" y="175.2">RS</text>
<text x="71.1" y="175.9">Q</text>
<text x="96" y="178.7">&amp;</text>
<text x="11.3" y="185.7">Må låses opp for å komme til etasje 2</text>
<text x="112.7" y="184">RS</text>
<text x="10.9" y="192.3">Creator:</text>
<text x="10.9" y="195.4">Checked:</text>
<text x="44.1" y="192.3">trfaa001</text>
<text x="143.6" y="192.3">Project:</text>
<text x="143.6" y="195.4">Installation:</text>
<text x="215.5" y="192.3">Customer:</text>
<text x="215.5" y="195.4">Diagram No.:</text>
<text x="10.9" y="198.6">Date:</text>
<text x="44.1" y="198.6">11/15/23 7:56 PM/12/14/23 7:27 PM</text>
<text x="143.6" y="198.6">File:</text>
<text x="168.6" y="198.6">heis.lsc</text>
<text x="215.5" y="198.6">Page:</text>
<text x="240.6" y="198.6">1 / 4</text>
</g>
<g font-size="1.8">
<text x="21.2" y="18">I1</text>
<text x="68.3" y="16.2">Q7</text>
<text x="106.2" y="12.7">B006</text>
<text x="51.5" y="19.8">B002</text>
<text x="116.8" y="23.3">B036</text>
<text x="125.6" y="21.5">B007</text>
<text x="143.2" y="26.8">B008</text>
<text x="22.4" y="33.9">I10</text>
<text x="232.3" y="32.1">I11</text>
<text x="152" y="37.4">B015</text>
<text x="22.9" y="48">I8</text>
<text x="244.7" y="48">Q6</text>
<text x="256.1" y="42.7">B014</text>
<text x="219.1" y="51.5">B017</text>
<text x="268.5" y="51.5">B016</text>
<text x="180.3" y="56.8">B011</text>
<text x="201.4" y="58.6">B024</text>
<text x="231.4" y="58.6">B009</text>
<text x="254.4" y="55">B010</text>
<text x="279.9" y="58.6">Q5</text>
<text x="22.9" y="60.3">I9</text>
<text x="182" y="65.6">B028</text>
<text x="212" y="60.3">B012</text>
<text x="150.3" y="72.7">B027</text>
<text x="158.2" y="72.7">Q1</text>
<text x="164.4" y="72.7">B013</text>
<text x="22.9" y="86.8">I2</text>
<text x="48" y="88.5">B003</text>
<text x="73.6" y="93.8">Q3</text>
<text x="95.6" y="93.8">B018</text>
<text x="95.6" y="104.4">B019</text>
<text x="109.7" y="111.5">B020</text>
<text x="143.2" y="111.5">B032</text>
<text x="160" y="111.5">Q2</text>
<text x="175" y="111.5">B021</text>
<text x="194.4" y="115">B022</text>
<text x="167.9" y="120.3">B023</text>
<text x="95.6" y="130.9">B025</text>
<text x="194.4" y="127.4">B033</text>
<text x="109.7" y="132.6">B026</text>
<text x="167.9" y="137.9">B034</text>
<text x="19.4" y="162.6">I3</text>
<text x="33.9" y="162.6">B005</text>
<text x="93.8" y="164.4">B029</text>
<text x="166.5" y="167.9">High</text>
<text x="40.9" y="173.2">B035</text>
<text x="58.6" y="171.4">B004</text>
<text x="70" y="171.4">Q4</text>
<text x="185.6" y="169.7">B001</text>
<text x="195.4" y="169.7">X1</text>
<text x="19.4" y="175">I4</text>
<text x="93.8" y="175">B030</text>
<text x="111.5" y="180.3">B031</text>
</g>
<g font-size="1.8" fill="#236b23">
<text x="42.2" y="26.6">Rem = off</text>
<text x="133.9" y="33.7">Rem = off</text>
<text x="152.4" y="48.5">Rem = off</text>
<text x="152.4" y="50.1">01:00s+</text>
<text x="202.7" y="69">RS</text>
<text x="202.7" y="70.6">Rem = off</text>
<text x="231.8" y="69.7">Rem = off</text>
<text x="231.8" y="71.3">02:00s+</text>
<text x="254.7" y="66.1">Rem = off</text>
<text x="254.7" y="67.7">03:00s+</text>
<text x="38.6" y="95.4">Rem = off</text>
<text x="100.4" y="118.4">Rem = off</text>
<text x="168.3" y="131.4">Rem = off</text>
<text x="168.3" y="133">01:00s+</text>
<text x="100.4" y="139.5">Rem = off</text>
<text x="168.3" y="149">Rem = off</text>
<text x="168.3" y="150.6">01:00s+</text>
<text x="49.2" y="178.3">Rem = off</text>
<text x="171.4" y="176.6">Prio = 0</text>
<text x="171.4" y="178.2">Quit = off</text>
<text x="171.4" y="179.7">Text1: enabled</text>
<text x="171.4" y="181.3">Text2: disabled</text>
<text x="102.1" y="187.1">Rem = off</text>
</g>
</svg>
